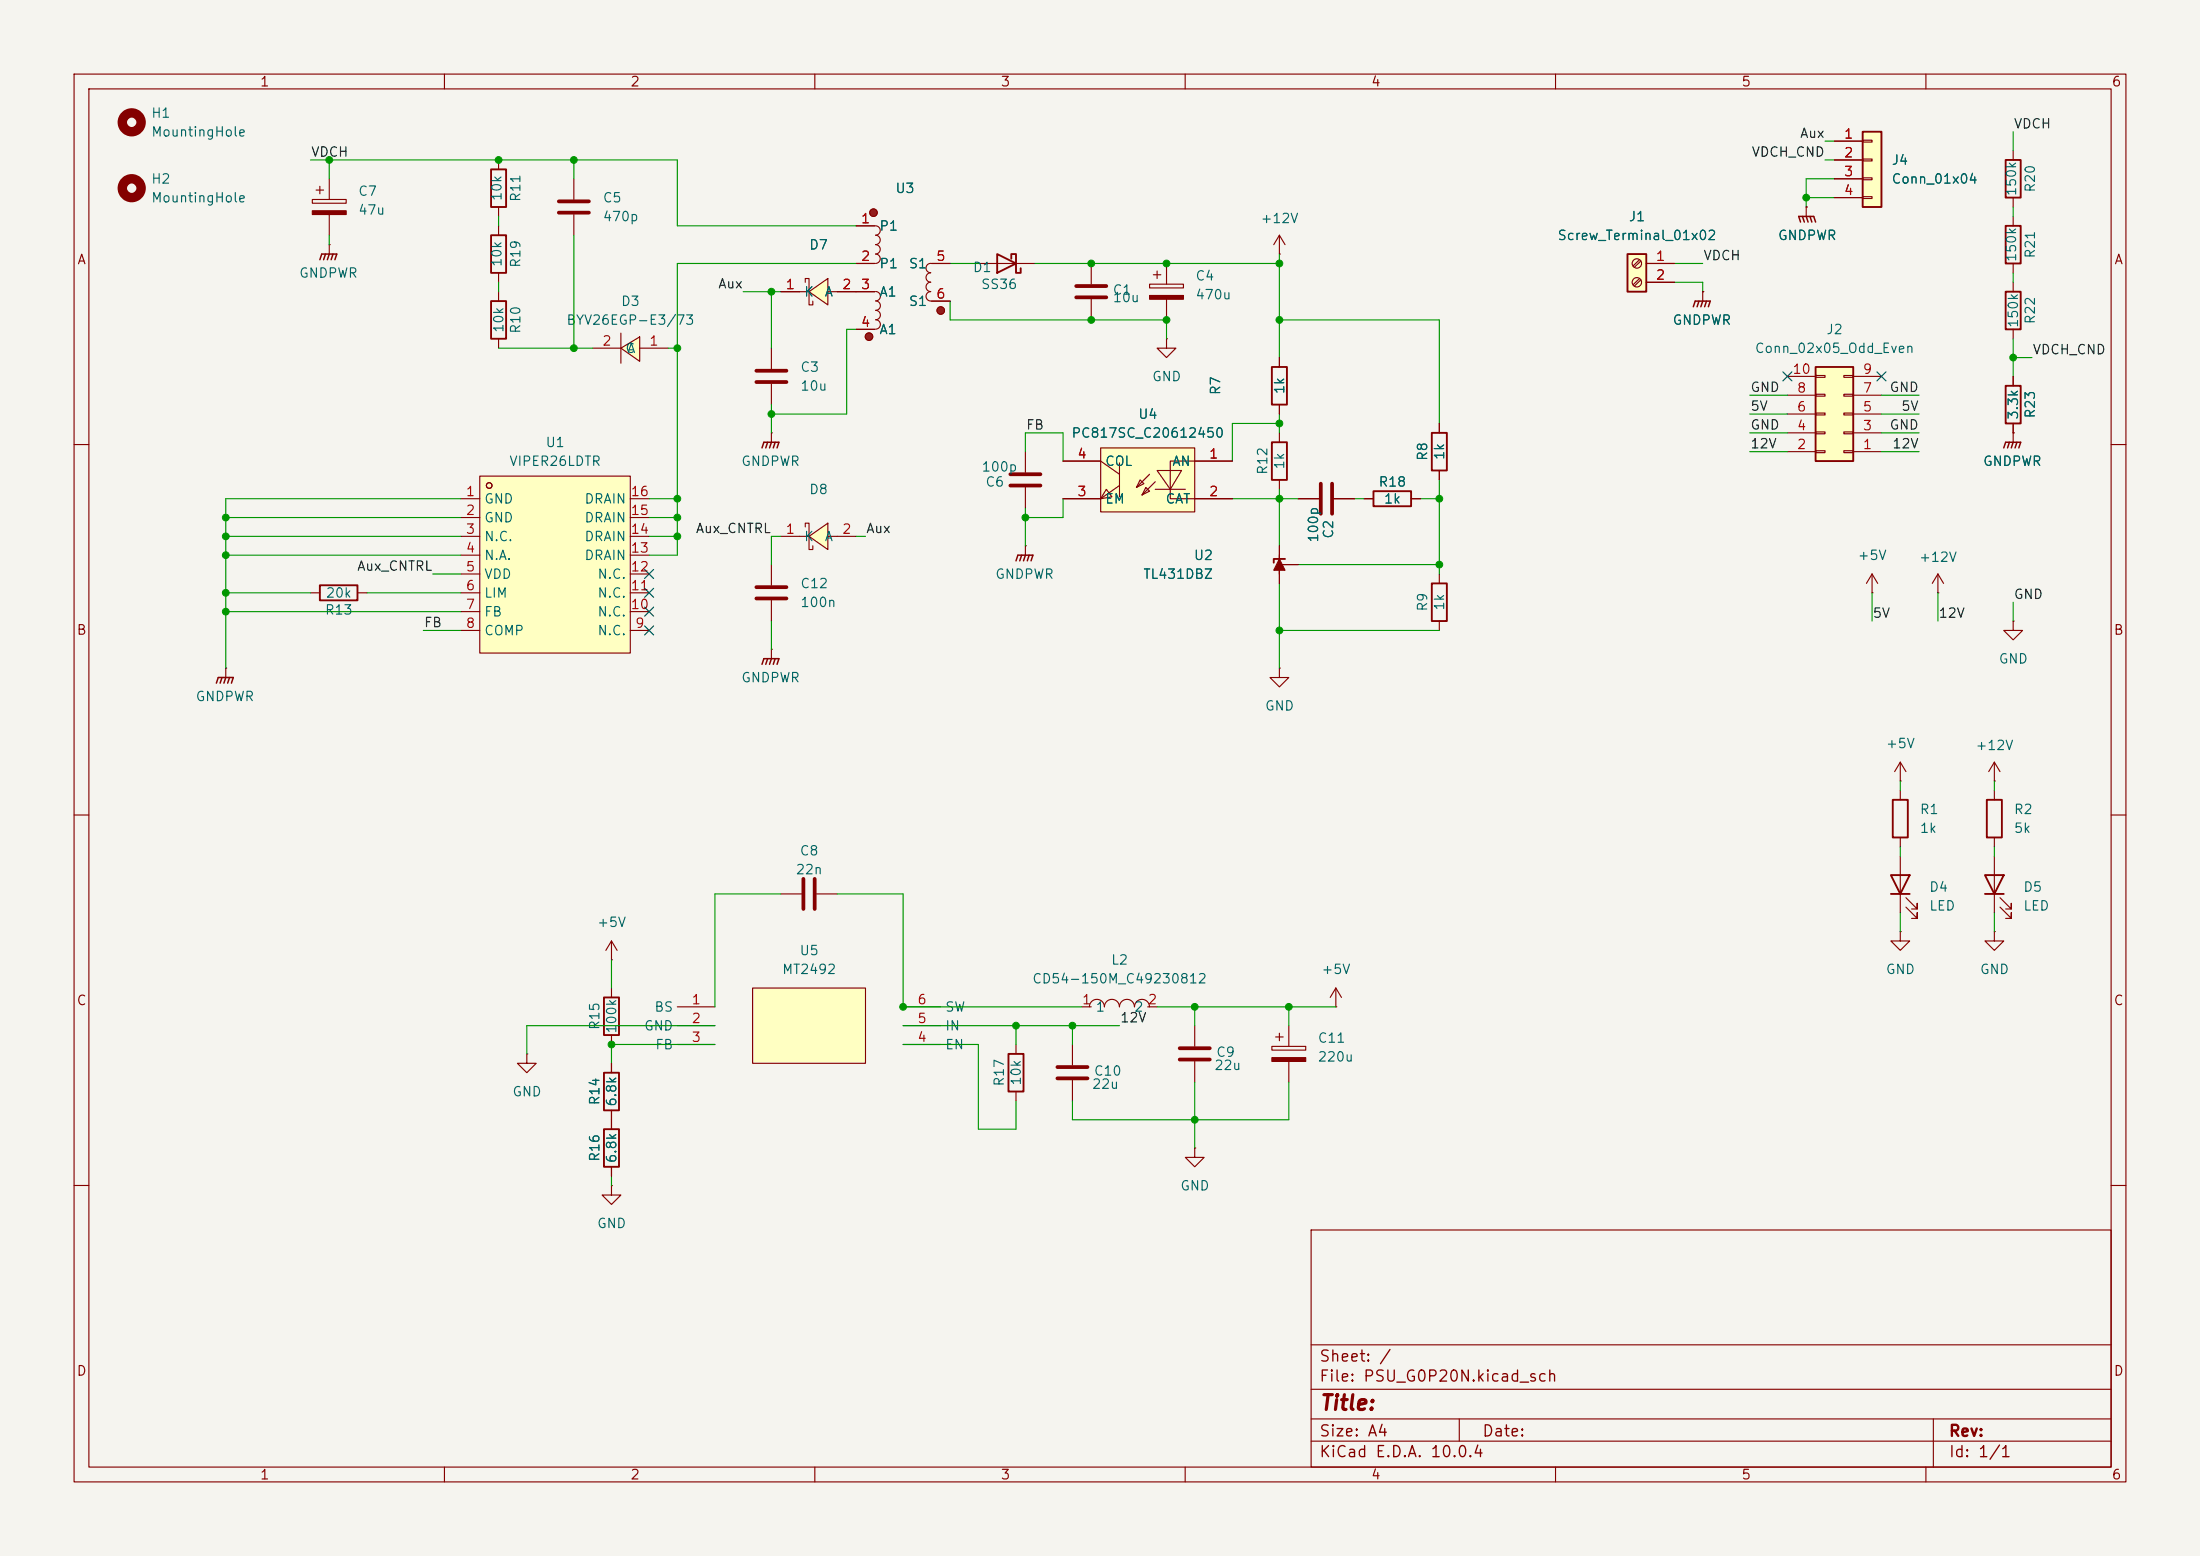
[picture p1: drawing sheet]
<svg xmlns="http://www.w3.org/2000/svg" width="297mm" height="210mm" viewBox="0 0 297 210" stroke-linecap="round" stroke-linejoin="round" font-family="sans-serif">
<path d="M0 0h297v210h-297z" fill="#f5f4ef" stroke="#f5f4ef" stroke-width=".14"/>
<g fill="none" stroke="#840000" stroke-width=".15">
<path d="M10 10h277v190h-277zM12 12h273v186h-273zM60 10v2M110 10v2M160 10v2M210 10v2M260 10v2M10 60h2M252.7 77.5l-.7 1.2M252.7 77.5l.8 1.2M252.7 77.5v2.5M261.6 77.5l.8 1.2"/>
<path d="M261.6 77.5l-.7 1.2M261.6 77.5v2.5M285 60h2M252.7 80h.1M261.6 80h.1M10 110h2M285 110h2M10 160h2M177 166h108v32h-108zM285 160h2M60 198v2M110 198v2"/>
<path d="M160 198v2M177 194.5h108M177 191.5h108M177 187.5h108M177 181.5h108M197 191.5v3M210 198v2M260 198v2M261 191.5v6.5"/>
</g>
<path d="M83.8 47l2.6-1.5v3.3z" fill="#ffffc2"/>
<g fill="none" stroke="#840000" stroke-width=".15">
<path d="M67.3 30.5v1.3M67.3 36.8v1.3M67.3 39.4v1.2M67.3 45.7v1.3M80 47h3.8M83.8 47l2.6-1.5v3.3zM83.8 45v4M86.4 47h3.8M194.3 57.2v1.2M184.1 67.3h1.3M190.5 67.3h1.3M194.3 63.5v1.3"/>
<path d="M256.5 115.6v7.6M269.2 115.6v7.6M256.5 125.7v1.3h1.3l-1.3 1.3-1.2-1.3h1.2M256.5 125.7h.1M257.3 122.4l1.5 1.6v-.8v.8h-.7M257.3 121.2l1.5 1.5v-.8v.8h-.7M270 122.4l1.5 1.6v-.8v.8h-.7M270 121.2l1.5 1.5v-.8v.8h-.7"/>
</g>
<path d="M66.3 31.8h2v5h-2zM66.3 40.6h2v5.1h-2zM193.3 58.4h2v5.1h-2zM185.4 66.3h5.1v2h-5.1zM255.3 118.1h2.5l-1.3 2.6zM268 118.1h2.5l-1.3 2.6zM255.3 120.7h2.5M268 120.7h2.5" fill="none" stroke="#840000" stroke-width=".25"/>
<path d="M219.7 34.3h2.5v5.1h-2.5z" fill="#ffffc2"/>
<path d="M219.7 34.3h2.5v5.1h-2.5zM270.8 39.4h2v5.1h-2zM193.3 78.7h2v5.1h-2zM255.5 108h2.1v5h-2.1zM268.2 108h2.1v5h-2.1zM136.1 142.2h2.1v5.1h-2.1z" fill="none" stroke="#840000" stroke-width=".25"/>
<g fill="none" stroke="#840000" stroke-width=".15">
<path d="M172.7 34.3h.1M172.7 31.8v2.5M172.7 31.8l.8 1.2M172.7 31.8l-.7 1.2M221.3 35.1l-.8 .8M221.3 37.6l-.8 .8M221.5 35.2l-.9 .9M221.5 37.8l-.9 .8M222.2 35.6h3.9M222.2 38.1h3.9M271.8 38.1v1.3M104.1 58.4h.1"/>
<path d="M104.1 58.4v1.3M271.8 44.5v1.2M175.3 67.3h2.8M180.1 67.3h2.8M194.3 77.5v1.2M194.3 83.8v1.3M271.8 83.8v1.3h1.2l-1.2 1.3-1.3-1.3h1.3M271.8 83.8h.1M256.5 105.4h.1M256.5 102.9l-.7 1.2M256.5 102.9l.8 1.2M256.5 102.9v2.5"/>
<path d="M256.5 106.7v1.3M256.5 113v1.3M269.2 105.4h.1M269.2 102.9v2.5M269.2 106.7v1.3M269.2 113v1.3M269.2 102.9l.8 1.2M269.2 102.9l-.7 1.2M146 135.9h1.3M147.1 135.9a1.01 1.01 0 0 1 1-1 1.01 1.01 0 0 1 1 1M149.1 135.9a1.01 1.01 0 0 1 1-1 1.01 1.01 0 0 1 1 1M151.1 135.9a1.01 1.01 0 0 1 1-1 1.01 1.01 0 0 1 1.1 1"/>
<path d="M153.2 135.9a1.01 1.01 0 0 1 1-1 1.01 1.01 0 0 1 1 1M154.9 135.9h1.3M172.2 140h1M172.7 139.4v1.1M174 138.4v2.8M180.3 135.9h.1M180.3 133.4l-.7 1.2M180.3 133.4l.8 1.2M180.3 133.4v2.5M269.2 125.7v1.3h1.3l-1.3 1.3-1.2-1.3h1.2M269.2 125.7h.1M137.2 141v1.2"/>
<path d="M137.2 147.3v1.3M144.8 141v2.8M144.8 145.8v2.8M161.3 154.9v1.3h1.3l-1.3 1.3-1.3-1.3h1.3M161.3 154.9h.1M171.7 141.2h4.6v.5h-4.6zM174 143.3v2.8"/>
<circle cx="221" cy="38.1" r=".63"/>
<circle cx="221" cy="35.6" r=".63"/>
</g>
<path d="M178.3 65.3v4M179.8 65.3v4M142.7 144h4.1M142.7 145.5h4.1" fill="none" stroke="#840000" stroke-width=".51"/>
<path d="M171.7 142.7h4.6v.6h-4.6z" fill="#840000" stroke="#840000" stroke-width=".15"/>
<path d="M103.6 59.7l-.2 .8M104.1 59.7l-.2 .8M104.6 59.7l-.2 .8M102.9 60.5l.2-.8h2.1l-.3 .8" fill="none" stroke="#840000" stroke-width=".2"/>
<path d="M109.2 39.4l2.6-1.8v3.6z" fill="#ffffc2"/>
<path d="M105.4 39.4h3.8M108.7 38.1v-.5h.5v3.6h.5v-.6M109.2 39.4l2.6-1.8v3.6zM111.8 39.4h3.8" fill="none" stroke="#840000" stroke-width=".15"/>
<path d="M64.8 64.3h20.3v23.8h-20.3z" fill="#ffffc2"/>
<g fill="none" stroke="#840000" stroke-width=".15">
<path d="M229.9 39.4h.1M229.9 39.4v1.2M271.8 20.3v1.3M271.8 26.7v1.2M271.8 29.2v1.3M271.8 35.6v1.2M62.2 67.3h2.6M62.2 69.9h2.6M62.2 72.4h2.6M62.2 74.9h2.6M62.2 77.5h2.6M64.8 64.3h20.3v23.8h-20.3z"/>
<path d="M85.1 67.3h2.5M85.1 69.9h2.5M85.1 72.4h2.5M85.1 74.9h2.5M85.1 77.5h2.5M104.1 76.2v2.8M138.4 73.7h.1M138.4 61v2.8M138.4 65.8v2.8M138.4 73.7v1.2M30.5 90.2h.1M30.5 90.2v1.2"/>
<path d="M41.9 80h1.3M48.3 80h1.2M62.2 80h2.6M62.2 82.6h2.6M62.2 85.1h2.6M85.1 80h2.5M85.1 82.6h2.5M85.1 85.1h2.5M104.1 81v2.8M82.5 129.5h.1M82.5 127v2.5M82.5 133.4v1.2"/>
<path d="M82.5 139.7v1.3M82.5 127l-.7 1.3M82.5 127l.8 1.3M161.3 138.4v2.8M71.1 142.2v1.3h1.3l-1.3 1.3-1.3-1.3h1.3M71.1 142.2h.1M161.3 143.3v2.8"/>
<circle cx="66" cy="65.5" r=".38"/>
</g>
<path d="M270.8 21.6h2v5.1h-2zM270.8 30.5h2v5.1h-2zM43.2 79h5.1v2h-5.1zM81.5 134.6h2.1v5.1h-2.1z" fill="none" stroke="#840000" stroke-width=".25"/>
<path d="M102.1 79.2h4.1M136.4 65.5h4.1M136.4 64h4.1M102.1 80.8h4.1M159.3 141.5h4M159.3 143h4" fill="none" stroke="#840000" stroke-width=".51"/>
<path d="M228.6 41.4l.3-.8h2l-.3 .8M229.4 40.6l-.3 .8M229.9 40.6l-.3 .8M230.4 40.6l-.3 .8M137.2 75.7l.2-.8h2l-.2 .8M137.9 74.9l-.2 .8M138.4 74.9l-.2 .8M138.9 74.9l-.2 .8M29.2 92.2l.3-.8h2l-.3 .8M30 91.4l-.3 .8M30.5 91.4l-.3 .8M31 91.4l-.3 .8" fill="none" stroke="#840000" stroke-width=".2"/>
<path d="M245.1 49.5h5.1v12.7h-5.1z" fill="#ffffc2"/>
<path d="M245.1 49.5h5.1v12.7h-5.1zM81.5 152.4h2.1v5.1h-2.1z" fill="none" stroke="#840000" stroke-width=".25"/>
<g fill="none" stroke="#840000" stroke-width=".15">
<path d="M241.3 58.4h3.8M241.3 55.9h3.8M241.3 53.3h3.8M241.3 50.8h3.8M245.1 58.3h1.3v.2h-1.3zM245.1 55.8h1.3v.2h-1.3zM245.1 53.2h1.3v.3h-1.3zM245.1 50.7h1.3v.2h-1.3zM248.9 58.3h1.3v.2h-1.3zM248.9 55.8h1.3v.2h-1.3zM248.9 53.2h1.3v.3h-1.3zM248.9 50.7h1.3v.2h-1.3z"/>
<path d="M250.2 58.4h3.8M250.2 55.9h3.8M250.2 53.3h3.8M250.2 50.8h3.8M241.3 61h3.8M245.1 60.8h1.3v.3h-1.3zM248.9 60.8h1.3v.3h-1.3zM250.2 61h3.8M82.5 151.1v1.3M82.5 157.5v1.3M82.5 160v1.3h1.3l-1.3 1.3-1.2-1.3h1.2M82.5 160h.1"/>
</g>
<g fill="#ffffc2">
<path d="M148.6 60.4h12.7v8.7h-12.7z"/>
<path d="M156.2 63.5h3.3l-1.5 2.5z"/>
<path d="M154.7 65.8l.5 .5-1 .5z"/>
<path d="M153.9 64.8l.5 .5-1 .5z"/>
<path d="M149.3 66l.8 1.1-1.5 .2z"/>
</g>
<g fill="none" stroke="#840000" stroke-width=".15">
<path d="M143.5 62.2h5.1l2.5 1.8M143.5 67.3h5.1M148.6 60.4h12.7v8.7h-12.7zM149.3 66l.8 1.1-1.5 .2zM151.1 62.5v4.6M151.1 65.5l-2.5 1.8M153.9 64.8l.5 .5-1 .5zM154.7 65.8l.5 .5-1 .5zM155.2 64l-1.8 1.8M156 65l-1.8 1.8M156 66h4M156.2 63.5h3.3l-1.5 2.5z"/>
<path d="M166.4 62.2h-8.4v5.1h8.4M82.5 143.5v1.3M82.5 149.9v1.2"/>
</g>
<path d="M81.5 144.8h2.1v5.1h-2.1z" fill="none" stroke="#840000" stroke-width=".25"/>
<path d="M251.5 17.8h2.5v10.1h-2.5z" fill="#ffffc2"/>
<path d="M251.5 17.8h2.5v10.1h-2.5zM171.7 59.7h2v5.1h-2z" fill="none" stroke="#840000" stroke-width=".25"/>
<path d="M247.6 19.1h3.9M251.5 18.9h1.2v.3h-1.2zM243.8 27.9h.1M243.8 27.9v1.3M247.6 21.6h3.9M247.6 24.1h3.9M247.6 26.7h3.9M251.5 21.5h1.2v.2h-1.2zM251.5 24h1.2v.3h-1.2zM251.5 26.5h1.2v.3h-1.2zM172.7 58.4v1.3M172.7 64.8v1.2" fill="none" stroke="#840000" stroke-width=".15"/>
<path d="M243.1 30l-.3-.8h2.1l.2 .8M243.3 29.2l.3 .8M243.8 29.2l.3 .8M244.3 29.2l.3 .8" fill="none" stroke="#840000" stroke-width=".2"/>
<path d="M109.2 72.4l2.6-1.8v3.6z" fill="#ffffc2"/>
<path d="M147.3 35.6v2.8M104.1 47v2.8M104.1 51.8v2.8M147.3 40.4v2.8M105.4 72.4h3.8M108.7 71.1v-.5h.5v3.6h.5v-.5M109.2 72.4l2.6-1.8v3.6zM111.8 72.4h3.8M104.1 87.6h.1M104.1 87.6v1.3" fill="none" stroke="#840000" stroke-width=".15"/>
<path d="M145.3 38.6h4.1M102.1 50h4.1M102.1 51.6h4.1M145.3 40.1h4.1" fill="none" stroke="#840000" stroke-width=".51"/>
<path d="M102.9 89.7l.2-.8h2.1l-.3 .8M103.6 88.9l-.2 .8M104.1 88.9l-.2 .8M104.6 88.9l-.2 .8" fill="none" stroke="#840000" stroke-width=".2"/>
<path d="M101.6 133.4h15.2v10.1h-15.2z" fill="#ffffc2"/>
<g fill="none" stroke="#840000" stroke-width=".15">
<path d="M247.6 19.1h3.9M42.2 26.9h4.5v.5h-4.5zM42.7 25.7h1M43.2 25.1v1.1M44.4 33h.1M44.4 24.1v2.8M44.4 29v2.8M44.4 33v1.3M67.3 21.6v1.3M67.3 27.9v1.3M77.5 24.1v2.8M77.5 29v2.8"/>
<path d="M105.4 39.4h2.5M113 39.4h5.1M115.6 30.5h2.5M115.6 35.6h2.5M118.2 30.5a.63 .63 0 0 1 .6 .6 .63 .63 0 0 1-.6 .6M118.2 31.7a.63 .63 0 0 1 .6 .7 .63 .63 0 0 1-.6 .6 .64 .64 0 0 1 .6 .6 .64 .64 0 0 1-.6 .7 .64 .64 0 0 1 .6 .6 .64 .64 0 0 1-.6 .7M118.2 39.3a.63 .63 0 0 1 .7 .7 .63 .63 0 0 1-.7 .6M125.6 35.5a.64 .64 0 0 0-.6 .7 .64 .64 0 0 0 .6 .6 .64 .64 0 0 0-.6 .7 .64 .64 0 0 0 .6 .6 .64 .64 0 0 0-.6 .6 .64 .64 0 0 0 .6 .7 .64 .64 0 0 0-.6 .6 .64 .64 0 0 0 .6 .6M125.7 35.6h2.6M132.1 35.6h7.6M155.2 38.4h4.6v.5h-4.6zM155.7 37.1h1"/>
<path d="M156.2 36.6v1M157.5 35.6v2.8M222.2 35.6h3.9M222.2 38.1h3.9M229.9 39.4h.1M243.8 27.9h.1M247.6 21.6h3.9M247.6 24.1h3.9M247.6 26.7h3.9M115.6 44.5h2.5M118.2 40.6a.63 .63 0 0 1 .7 .6 .63 .63 0 0 1-.7 .7 .64 .64 0 0 1 .7 .6 .64 .64 0 0 1-.7 .7 .64 .64 0 0 1 .7 .6 .64 .64 0 0 1-.7 .6M125.7 40.6h2.6"/>
<path d="M157.5 45.7v1.3h1.2l-1.2 1.3-1.3-1.3h1.3M157.5 45.7h.1M157.5 40.4v2.8M172.7 48.3v1.2M172.7 54.6v1.3M194.3 57.2v1.2M271.8 58.4h.1M271.8 50.8v1.3M271.8 57.2v2.5M143.5 67.3h5.1M143.5 62.2h5.1M161.3 67.3h5.1"/>
<path d="M161.3 62.2h5.1M172.7 74.9v2.6M172.7 73.7v5M172.7 76.2h2.6M175.3 67.3h2.8M180.1 67.3h2.8M184.1 67.3h1.3M190.5 67.3h1.3M194.3 63.5v1.3M172.7 90.2v1.2h1.3l-1.3 1.3-1.3-1.3h1.3M172.7 90.2h.1M91.4 135.9h5.1"/>
<path d="M91.4 138.4h5.1M101.6 133.4h15.2v10.1h-15.2zM105.4 120.7h2.8M110.2 120.7h2.8M121.9 135.9h5.1M121.9 138.4h5.1M82.5 143.5v1.3M82.5 149.9v2.5M82.5 157.5v1.3M91.4 141h5.1M121.9 141h5.1"/>
<circle cx="117.9" cy="28.7" r=".51"/>
<circle cx="117.3" cy="45.4" r=".51"/>
<circle cx="127" cy="41.9" r=".51"/>
</g>
<g fill="#840000" stroke="#840000" stroke-width=".15">
<path d="M172.7 75.4l.8 1.6h-1.5z"/>
<path d="M42.2 28.4h4.5v.6h-4.5z"/>
<path d="M155.2 39.9h4.6v.5h-4.6z"/>
</g>
<path d="M66.3 22.9h2v5h-2zM134.6 34.3l2.6 1.3-2.6 1.2zM136.5 34.9v-.6h.7v2.5h.6v-.6M171.7 49.5h2v5.1h-2zM270.8 52.1h2v5.1h-2zM173.5 75.4h-1.5v.5" fill="none" stroke="#840000" stroke-width=".25"/>
<g fill="#991c16" stroke="#991c16" stroke-width=".14">
<circle cx="117.3" cy="45.4" r=".51"/>
<circle cx="117.9" cy="28.7" r=".51"/>
<circle cx="127" cy="41.9" r=".51"/>
</g>
<path d="M43.2 35.1l.2-.8h2.1l-.3 .8M43.9 34.3l-.2 .8M44.4 34.3l-.2 .8M45 34.3l-.3 .8M271.3 59.7l-.3 .8M271.8 59.7l-.3 .8M272.3 59.7l-.3 .8M270.5 60.5l.3-.8h2l-.3 .8" fill="none" stroke="#840000" stroke-width=".2"/>
<g fill="none" stroke="#840000" stroke-width="1.3">
<circle cx="17.8" cy="16.5" r="1.27"/>
<circle cx="17.8" cy="25.4" r="1.27"/>
</g>
<path d="M75.4 27.2h4.1M75.4 28.7h4.1M108.5 118.6v4.1M110 118.6v4.1" fill="none" stroke="#840000" stroke-width=".51"/>
<g fill="none" stroke="#009600" stroke-width=".15">
<path d="M246.4 19.1h1.2M271.8 17.8v2.5M41.9 21.6h49.5v8.9h24.2M44.4 21.6v2.5M44.4 31.8v1.2M67.3 29.2v1.3M67.3 38.1v1.3M77.5 21.6v2.5M77.5 31.8v15.2M100.3 39.4h5.1M104.1 39.4v7.6M115.6 35.6h-24.2v39.3h-3.8"/>
<path d="M128.3 35.6h3.8M139.7 35.6h33M172.7 34.3v14M226.1 38.1h3.8v1.3M226.1 35.6h3.8M243.8 26.7h3.8M246.4 21.6h1.2M247.6 24.1h-3.8v3.8M271.8 27.9v1.3M271.8 36.8v1.3M67.3 47h12.7M90.2 47h1.2"/>
<path d="M104.1 54.6v3.8M115.6 44.5h-1.3v11.4h-10.2M128.3 40.6v2.6h29.2v2.5M172.7 43.2h21.6v14M172.7 55.9v2.5M172.7 57.2h-6.3v5M236.2 58.4h5.1M236.2 55.9h5.1M236.2 53.3h5.1M254 58.4h5.1M254 55.9h5.1M254 53.3h5.1"/>
<path d="M271.8 45.7v5.1M271.8 48.3h2.5M30.5 69.9h31.7M30.5 72.4h31.7M30.5 74.9h31.7M58.4 77.5h3.8M62.2 67.3h-31.7v22.9M87.6 67.3h3.8M87.6 69.9h3.8M87.6 72.4h3.8M105.4 72.4h-1.3v3.8M115.6 72.4h1.2"/>
<path d="M138.4 61v-2.6h5.1v3.8M138.4 68.6v5.1M143.5 67.3v2.6h-5.1M166.4 67.3h8.9M172.7 66v7.7M172.7 78.7v11.5M175.3 76.2h19M182.9 67.3h1.2M191.8 67.3h2.5M194.3 64.8v12.7M236.2 61h5.1M254 61h5.1"/>
<path d="M30.5 82.6h31.7M30.5 80h11.4M49.5 80h12.7M57.1 85.1h5.1M104.1 83.8v3.8M172.7 85.1h21.6M252.7 80v3.8M261.6 80v3.8M271.8 81.3v2.5M256.5 105.4v1.3M256.5 114.3v1.3M269.2 105.4v1.3"/>
<path d="M269.2 114.3v1.3M82.5 129.5v3.9M96.5 138.4h-25.4v3.8M105.4 120.7h-8.9v15.2M113 120.7h8.9v15.2h24.1M121.9 138.4h29.2M137.2 138.4v2.6M144.8 138.4v2.6M156.2 135.9h24.1M161.3 135.9v2.5M174 135.9v2.5M256.5 123.2v2.5"/>
<path d="M269.2 123.2v2.5M82.5 158.8v1.2M96.5 141h-14v2.5M121.9 141h10.2v11.4h5.1v-3.8M161.3 146.1v8.8M174 146.1v5h-29.2v-2.5"/>
</g>
<path d="M240.7 50.2l1.2 1.2M241.9 50.2l-1.2 1.2M253.4 50.2l1.2 1.2M254.6 50.2l-1.2 1.2M87 76.9l1.2 1.2M87 79.4l1.2 1.2M88.2 76.9l-1.2 1.2M88.2 79.4l-1.2 1.2M87 81.9l1.2 1.3M87 84.5l1.2 1.2M88.2 81.9l-1.2 1.3M88.2 84.5l-1.2 1.2" fill="none" stroke="#000084" stroke-width=".15"/>
<g fill="#009600" stroke="#009600" stroke-width=".14">
<circle cx="194.3" cy="67.3" r=".46"/>
<circle cx="172.7" cy="35.6" r=".46"/>
<circle cx="172.7" cy="57.2" r=".46"/>
<circle cx="172.7" cy="43.2" r=".46"/>
<circle cx="194.3" cy="76.2" r=".46"/>
<circle cx="243.8" cy="26.7" r=".46"/>
<circle cx="138.4" cy="69.9" r=".46"/>
<circle cx="157.5" cy="43.2" r=".46"/>
<circle cx="157.5" cy="35.6" r=".46"/>
<circle cx="147.3" cy="35.6" r=".46"/>
<circle cx="172.7" cy="67.3" r=".46"/>
<circle cx="147.3" cy="43.2" r=".46"/>
<circle cx="271.8" cy="48.3" r=".46"/>
<circle cx="104.1" cy="39.4" r=".46"/>
<circle cx="91.4" cy="47" r=".46"/>
<circle cx="91.4" cy="67.3" r=".46"/>
<circle cx="104.1" cy="55.9" r=".46"/>
<circle cx="91.4" cy="69.9" r=".46"/>
<circle cx="91.4" cy="72.4" r=".46"/>
<circle cx="121.9" cy="135.9" r=".46"/>
<circle cx="137.2" cy="138.4" r=".46"/>
<circle cx="82.5" cy="141" r=".46"/>
<circle cx="30.5" cy="80" r=".46"/>
<circle cx="30.5" cy="74.9" r=".46"/>
<circle cx="30.5" cy="69.9" r=".46"/>
<circle cx="30.5" cy="72.4" r=".46"/>
<circle cx="30.5" cy="82.6" r=".46"/>
<circle cx="174" cy="135.9" r=".46"/>
<circle cx="172.7" cy="85.1" r=".46"/>
<circle cx="161.3" cy="151.1" r=".46"/>
<circle cx="144.8" cy="138.4" r=".46"/>
<circle cx="161.3" cy="135.9" r=".46"/>
<circle cx="77.5" cy="47" r=".46"/>
<circle cx="67.3" cy="21.6" r=".46"/>
<circle cx="77.5" cy="21.6" r=".46"/>
<circle cx="44.4" cy="21.6" r=".46"/>
</g>
<text font-size="2" fill="#840000" x="178" y="190.8">Title:</text>
<g font-size="1.5" fill="#840000">
<text x="178" y="184.2">Sheet: /</text>
<text x="178" y="186.9">File: PSU_G0P20N.kicad_sch</text>
<text x="178" y="197.1">KiCad E.D.A. 10.0.4</text>
<text x="178" y="194.3">Size: A4</text>
<text x="200" y="194.3">Date:</text>
<text x="263" y="194.3">Rev:</text>
<text x="263" y="197.1">Id: 1/1</text>
</g>
<g font-size="1.3" fill="#840000">
<text x="35" y="12">1</text>
<text x="85" y="12">2</text>
<text x="135" y="12">3</text>
<text x="185" y="12">4</text>
<text x="235" y="12">5</text>
<text x="285" y="12">6</text>
<text x="10.3" y="36">A</text>
<text x="285.3" y="36">A</text>
<text x="10.3" y="86">B</text>
<text x="285.3" y="86">B</text>
<text x="10.3" y="136">C</text>
<text x="285.3" y="136">C</text>
<text x="10.3" y="186">D</text>
<text x="285.3" y="186">D</text>
<text x="35" y="200">1</text>
<text x="85" y="200">2</text>
<text x="135" y="200">3</text>
<text x="185" y="200">4</text>
<text x="235" y="200">5</text>
<text x="285" y="200">6</text>
</g>
<g font-size="1.3" fill="#006464">
<text x="20.3" y="16.2">H1</text>
<text x="20.3" y="18.8">MountingHole</text>
<text x="255.3" y="22.6">J4</text>
<text x="20.3" y="25.1">H2</text>
<text x="20.3" y="27.6">MountingHole</text>
<text x="48.3" y="26.8">C7</text>
<text x="48.3" y="29.3">47u</text>
<text x="68" y="27.2" transform="rotate(-90 68 27.2)">10k</text>
<text x="70.6" y="27.3" transform="rotate(-90 70.6 27.3)">R11</text>
<text x="81.3" y="27.6">C5</text>
<text x="120.8" y="26.4">U3</text>
<text x="255.3" y="25.1">Conn_01x04</text>
<text x="272.5" y="26.6" transform="rotate(-90 272.5 26.6)">150k</text>
<text x="275" y="26.1" transform="rotate(-90 275 26.1)">R20</text>
<text x="81.3" y="30.2">470p</text>
<text x="109.1" y="34">D7</text>
<text x="118.6" y="31.5">P1</text>
<text x="170.1" y="30.4">+12V</text>
<text x="210.2" y="32.7">Screw_Terminal_01x02</text>
<text x="219.8" y="30.2">J1</text>
<text x="239.9" y="32.7">GNDPWR</text>
<text x="272.5" y="35.4" transform="rotate(-90 272.5 35.4)">150k</text>
<text x="275" y="35" transform="rotate(-90 275 35)">R21</text>
<text x="40.3" y="37.8">GNDPWR</text>
<text x="68" y="36.1" transform="rotate(-90 68 36.1)">10k</text>
<text x="70.6" y="36.2" transform="rotate(-90 70.6 36.2)">R19</text>
<text x="83.7" y="41.6">D3</text>
<text x="108.5" y="40.3">K</text>
<text x="111.2" y="40.3">A</text>
<text x="118.6" y="36.5">P1</text>
<text x="118.6" y="40.3">A1</text>
<text x="122.6" y="36.5">S1</text>
<text x="122.6" y="41.6">S1</text>
<text x="131.2" y="37">D1</text>
<text x="132.4" y="39.3">SS36</text>
<text x="150.1" y="40.1">C1</text>
<text x="150.1" y="41.1">10u</text>
<text x="161.3" y="38.2">C4</text>
<text x="161.3" y="40.7">470u</text>
<text x="68.3" y="45" transform="rotate(-90 68.3 45)">10k</text>
<text x="70.6" y="45.1" transform="rotate(-90 70.6 45.1)">R10</text>
<text x="76.4" y="44.2">BYV26EGP-E3/73</text>
<text x="84.3" y="48">C</text>
<text x="84.6" y="48">A</text>
<text x="118.6" y="45.4">A1</text>
<text x="225.7" y="44.2">GNDPWR</text>
<text x="236.8" y="48">Conn_02x05_Odd_Even</text>
<text x="246.5" y="45.4">J2</text>
<text x="272.8" y="44.3" transform="rotate(-90 272.8 44.3)">150k</text>
<text x="275" y="43.9" transform="rotate(-90 275 43.9)">R22</text>
<text x="108" y="50.5">C3</text>
<text x="108" y="53">10u</text>
<text x="155.4" y="51.8">GND</text>
<text x="165.1" y="53.4" transform="rotate(-90 165.1 53.4)">R7</text>
<text x="173.7" y="53.3" transform="rotate(-90 173.7 53.3)">1k</text>
<text x="144.6" y="59.4">PC817SC_C20612450</text>
<text x="153.6" y="56.9">U4</text>
<text x="272.8" y="56.7" transform="rotate(-90 272.8 56.7)">3.3k</text>
<text x="275" y="56.6" transform="rotate(-90 275 56.6)">R23</text>
<text x="68.7" y="63.2">VIPER26LDTR</text>
<text x="73.6" y="60.7">U1</text>
<text x="100" y="63.2">GNDPWR</text>
<text x="132.4" y="64">100p</text>
<text x="132.9" y="66">C6</text>
<text x="149.1" y="63.2">COL</text>
<text x="158.2" y="63.2">AN</text>
<text x="171.4" y="64.2" transform="rotate(-90 171.4 64.2)">R12</text>
<text x="173.7" y="63.5" transform="rotate(-90 173.7 63.5)">1k</text>
<text x="186" y="66">R18</text>
<text x="193" y="62.3" transform="rotate(-90 193 62.3)">R8</text>
<text x="195.3" y="62.2" transform="rotate(-90 195.3 62.2)">1k</text>
<text x="267.6" y="63.2">GNDPWR</text>
<text x="65.3" y="68.3">GND</text>
<text x="65.3" y="70.8">GND</text>
<text x="78.8" y="70.8">DRAIN</text>
<text x="78.8" y="68.3">DRAIN</text>
<text x="109.1" y="67">D8</text>
<text x="149.1" y="68.3">EM</text>
<text x="157.3" y="68.3">CAT</text>
<text x="186.7" y="68.3">1k</text>
<text x="65.3" y="73.4">N.C.</text>
<text x="65.3" y="75.9">N.A.</text>
<text x="78.8" y="75.9">DRAIN</text>
<text x="78.8" y="73.4">DRAIN</text>
<text x="108.5" y="73.4">K</text>
<text x="111.2" y="73.4">A</text>
<text x="161.1" y="75.9">U2</text>
<text x="178.3" y="73.3" transform="rotate(-90 178.3 73.3)">100p</text>
<text x="180.3" y="72.8" transform="rotate(-90 180.3 72.8)">C2</text>
<text x="250.7" y="75.9">+5V</text>
<text x="259" y="76.2">+12V</text>
<text x="43.8" y="83.3">R13</text>
<text x="43.9" y="81">20k</text>
<text x="65.3" y="78.4">VDD</text>
<text x="65.3" y="81">LIM</text>
<text x="65.3" y="83.5">FB</text>
<text x="80.6" y="83.5">N.C.</text>
<text x="80.6" y="81">N.C.</text>
<text x="80.6" y="78.4">N.C.</text>
<text x="108" y="82.3">100n</text>
<text x="108" y="79.7">C12</text>
<text x="134.3" y="78.4">GNDPWR</text>
<text x="154.2" y="78.4">TL431DBZ</text>
<text x="193" y="82.6" transform="rotate(-90 193 82.6)">R9</text>
<text x="195.3" y="82.5" transform="rotate(-90 195.3 82.5)">1k</text>
<text x="65.3" y="86.1">COMP</text>
<text x="80.6" y="86.1">N.C.</text>
<text x="269.7" y="89.9">GND</text>
<text x="26.3" y="95">GNDPWR</text>
<text x="100" y="92.4">GNDPWR</text>
<text x="170.7" y="96.2">GND</text>
<text x="254.5" y="101.3">+5V</text>
<text x="266.6" y="101.6">+12V</text>
<text x="259.1" y="110.2">R1</text>
<text x="259.1" y="112.7">1k</text>
<text x="271.8" y="110.2">R2</text>
<text x="271.8" y="112.7">5k</text>
<text x="107.3" y="118.3">22n</text>
<text x="107.9" y="115.8">C8</text>
<text x="80.5" y="125.4">+5V</text>
<text x="260.4" y="120.7">D4</text>
<text x="260.4" y="123.2">LED</text>
<text x="273.1" y="120.7">D5</text>
<text x="273.1" y="123.2">LED</text>
<text x="105.5" y="131.8">MT2492</text>
<text x="107.8" y="129.2">U5</text>
<text x="149.9" y="130.5">L2</text>
<text x="178.3" y="131.8">+5V</text>
<text x="254.5" y="131.8">GND</text>
<text x="267.2" y="131.8">GND</text>
<text x="88.2" y="136.9">BS</text>
<text x="127.5" y="136.9">SW</text>
<text x="139.3" y="133.1">CD54-150M_C49230812</text>
<text x="147.8" y="136.9">1</text>
<text x="153" y="136.9">2</text>
<text x="81.2" y="139.1" transform="rotate(-90 81.2 139.1)">R15</text>
<text x="83.5" y="139.6" transform="rotate(-90 83.5 139.6)">100k</text>
<text x="86.9" y="139.4">GND</text>
<text x="88.4" y="141.9">FB</text>
<text x="127.5" y="141.9">EN</text>
<text x="127.5" y="139.4">IN</text>
<text x="164.1" y="143">C9</text>
<text x="177.8" y="143.6">220u</text>
<text x="177.8" y="141.1">C11</text>
<text x="69.1" y="148.3">GND</text>
<text x="81.2" y="149.3" transform="rotate(-90 81.2 149.3)">R14</text>
<text x="83.5" y="149.4" transform="rotate(-90 83.5 149.4)">6.8k</text>
<text x="135.8" y="146.7" transform="rotate(-90 135.8 146.7)">R17</text>
<text x="138.1" y="146.6" transform="rotate(-90 138.1 146.6)">10k</text>
<text x="147.3" y="147.3">22u</text>
<text x="147.6" y="145.5">C10</text>
<text x="163.8" y="144.7">22u</text>
<text x="81.2" y="156.9" transform="rotate(-90 81.2 156.9)">R16</text>
<text x="83.5" y="157.1" transform="rotate(-90 83.5 157.1)">6.8k</text>
<text x="159.3" y="161">GND</text>
<text x="80.5" y="166.1">GND</text>
</g>
<g font-size="1.3" fill="#0f0f0f">
<text x="271.8" y="17.7">VDCH</text>
<text x="41.9" y="21.5">VDCH</text>
<text x="236.4" y="21.5">VDCH_CND</text>
<text x="242.9" y="18.9">Aux</text>
<text x="229.9" y="35.4">VDCH</text>
<text x="96.9" y="39.2">Aux</text>
<text x="236.2" y="53.2">GND</text>
<text x="255" y="53.2">GND</text>
<text x="274.3" y="48.1">VDCH_CND</text>
<text x="138.4" y="58.3">FB</text>
<text x="236.2" y="55.8">5V</text>
<text x="236.2" y="58.3">GND</text>
<text x="255" y="58.3">GND</text>
<text x="256.6" y="55.8">5V</text>
<text x="236.2" y="60.8">12V</text>
<text x="255.4" y="60.8">12V</text>
<text x="48.1" y="77.3">Aux_CNTRL</text>
<text x="93.8" y="72.3">Aux_CNTRL</text>
<text x="116.8" y="72.3">Aux</text>
<text x="252.7" y="83.7">5V</text>
<text x="261.6" y="83.7">12V</text>
<text x="271.8" y="81.2">GND</text>
<text x="57.1" y="85">FB</text>
<text x="151.1" y="138.3">12V</text>
</g>
<g font-size="1.3" fill="#a90000">
<text x="248.8" y="19">1</text>
<text x="248.8" y="21.6">2</text>
<text x="248.8" y="24.1">3</text>
<text x="248.8" y="26.6">4</text>
<text x="116.1" y="30.5">1</text>
<text x="116.1" y="35.5">2</text>
<text x="126.3" y="35.5">5</text>
<text x="223.4" y="35.5">1</text>
<text x="106" y="39.3">1</text>
<text x="113.6" y="39.3">2</text>
<text x="116.1" y="39.3">3</text>
<text x="126.3" y="40.6">6</text>
<text x="223.4" y="38.1">2</text>
<text x="81.2" y="47">2</text>
<text x="87.6" y="47">1</text>
<text x="116.1" y="44.4">4</text>
<text x="241.9" y="50.8">10</text>
<text x="242.5" y="53.3">8</text>
<text x="251.4" y="53.3">7</text>
<text x="251.4" y="50.8">9</text>
<text x="242.5" y="58.4">4</text>
<text x="242.5" y="55.9">6</text>
<text x="251.4" y="58.4">3</text>
<text x="251.4" y="55.9">5</text>
<text x="145.3" y="62.2">4</text>
<text x="163.1" y="62.2">1</text>
<text x="242.5" y="60.9">2</text>
<text x="251.4" y="60.9">1</text>
<text x="62.8" y="67.3">1</text>
<text x="62.8" y="69.8">2</text>
<text x="85" y="69.8">15</text>
<text x="85" y="67.3">16</text>
<text x="145.3" y="67.3">3</text>
<text x="163.1" y="67.3">2</text>
<text x="62.8" y="72.4">3</text>
<text x="62.8" y="74.9">4</text>
<text x="62.8" y="77.4">5</text>
<text x="85" y="77.4">12</text>
<text x="85" y="74.9">13</text>
<text x="85" y="72.4">14</text>
<text x="106" y="72.4">1</text>
<text x="113.6" y="72.4">2</text>
<text x="62.8" y="80">6</text>
<text x="62.8" y="82.5">7</text>
<text x="85" y="82.5">10</text>
<text x="85" y="80">11</text>
<text x="62.8" y="85.1">8</text>
<text x="85.7" y="85.1">9</text>
<text x="93.3" y="135.9">1</text>
<text x="123.8" y="135.9">6</text>
<text x="146" y="135.9">1</text>
<text x="154.9" y="135.9">2</text>
<text x="93.3" y="138.4">2</text>
<text x="93.3" y="140.9">3</text>
<text x="123.8" y="140.9">4</text>
<text x="123.8" y="138.4">5</text>
</g>
</svg>
